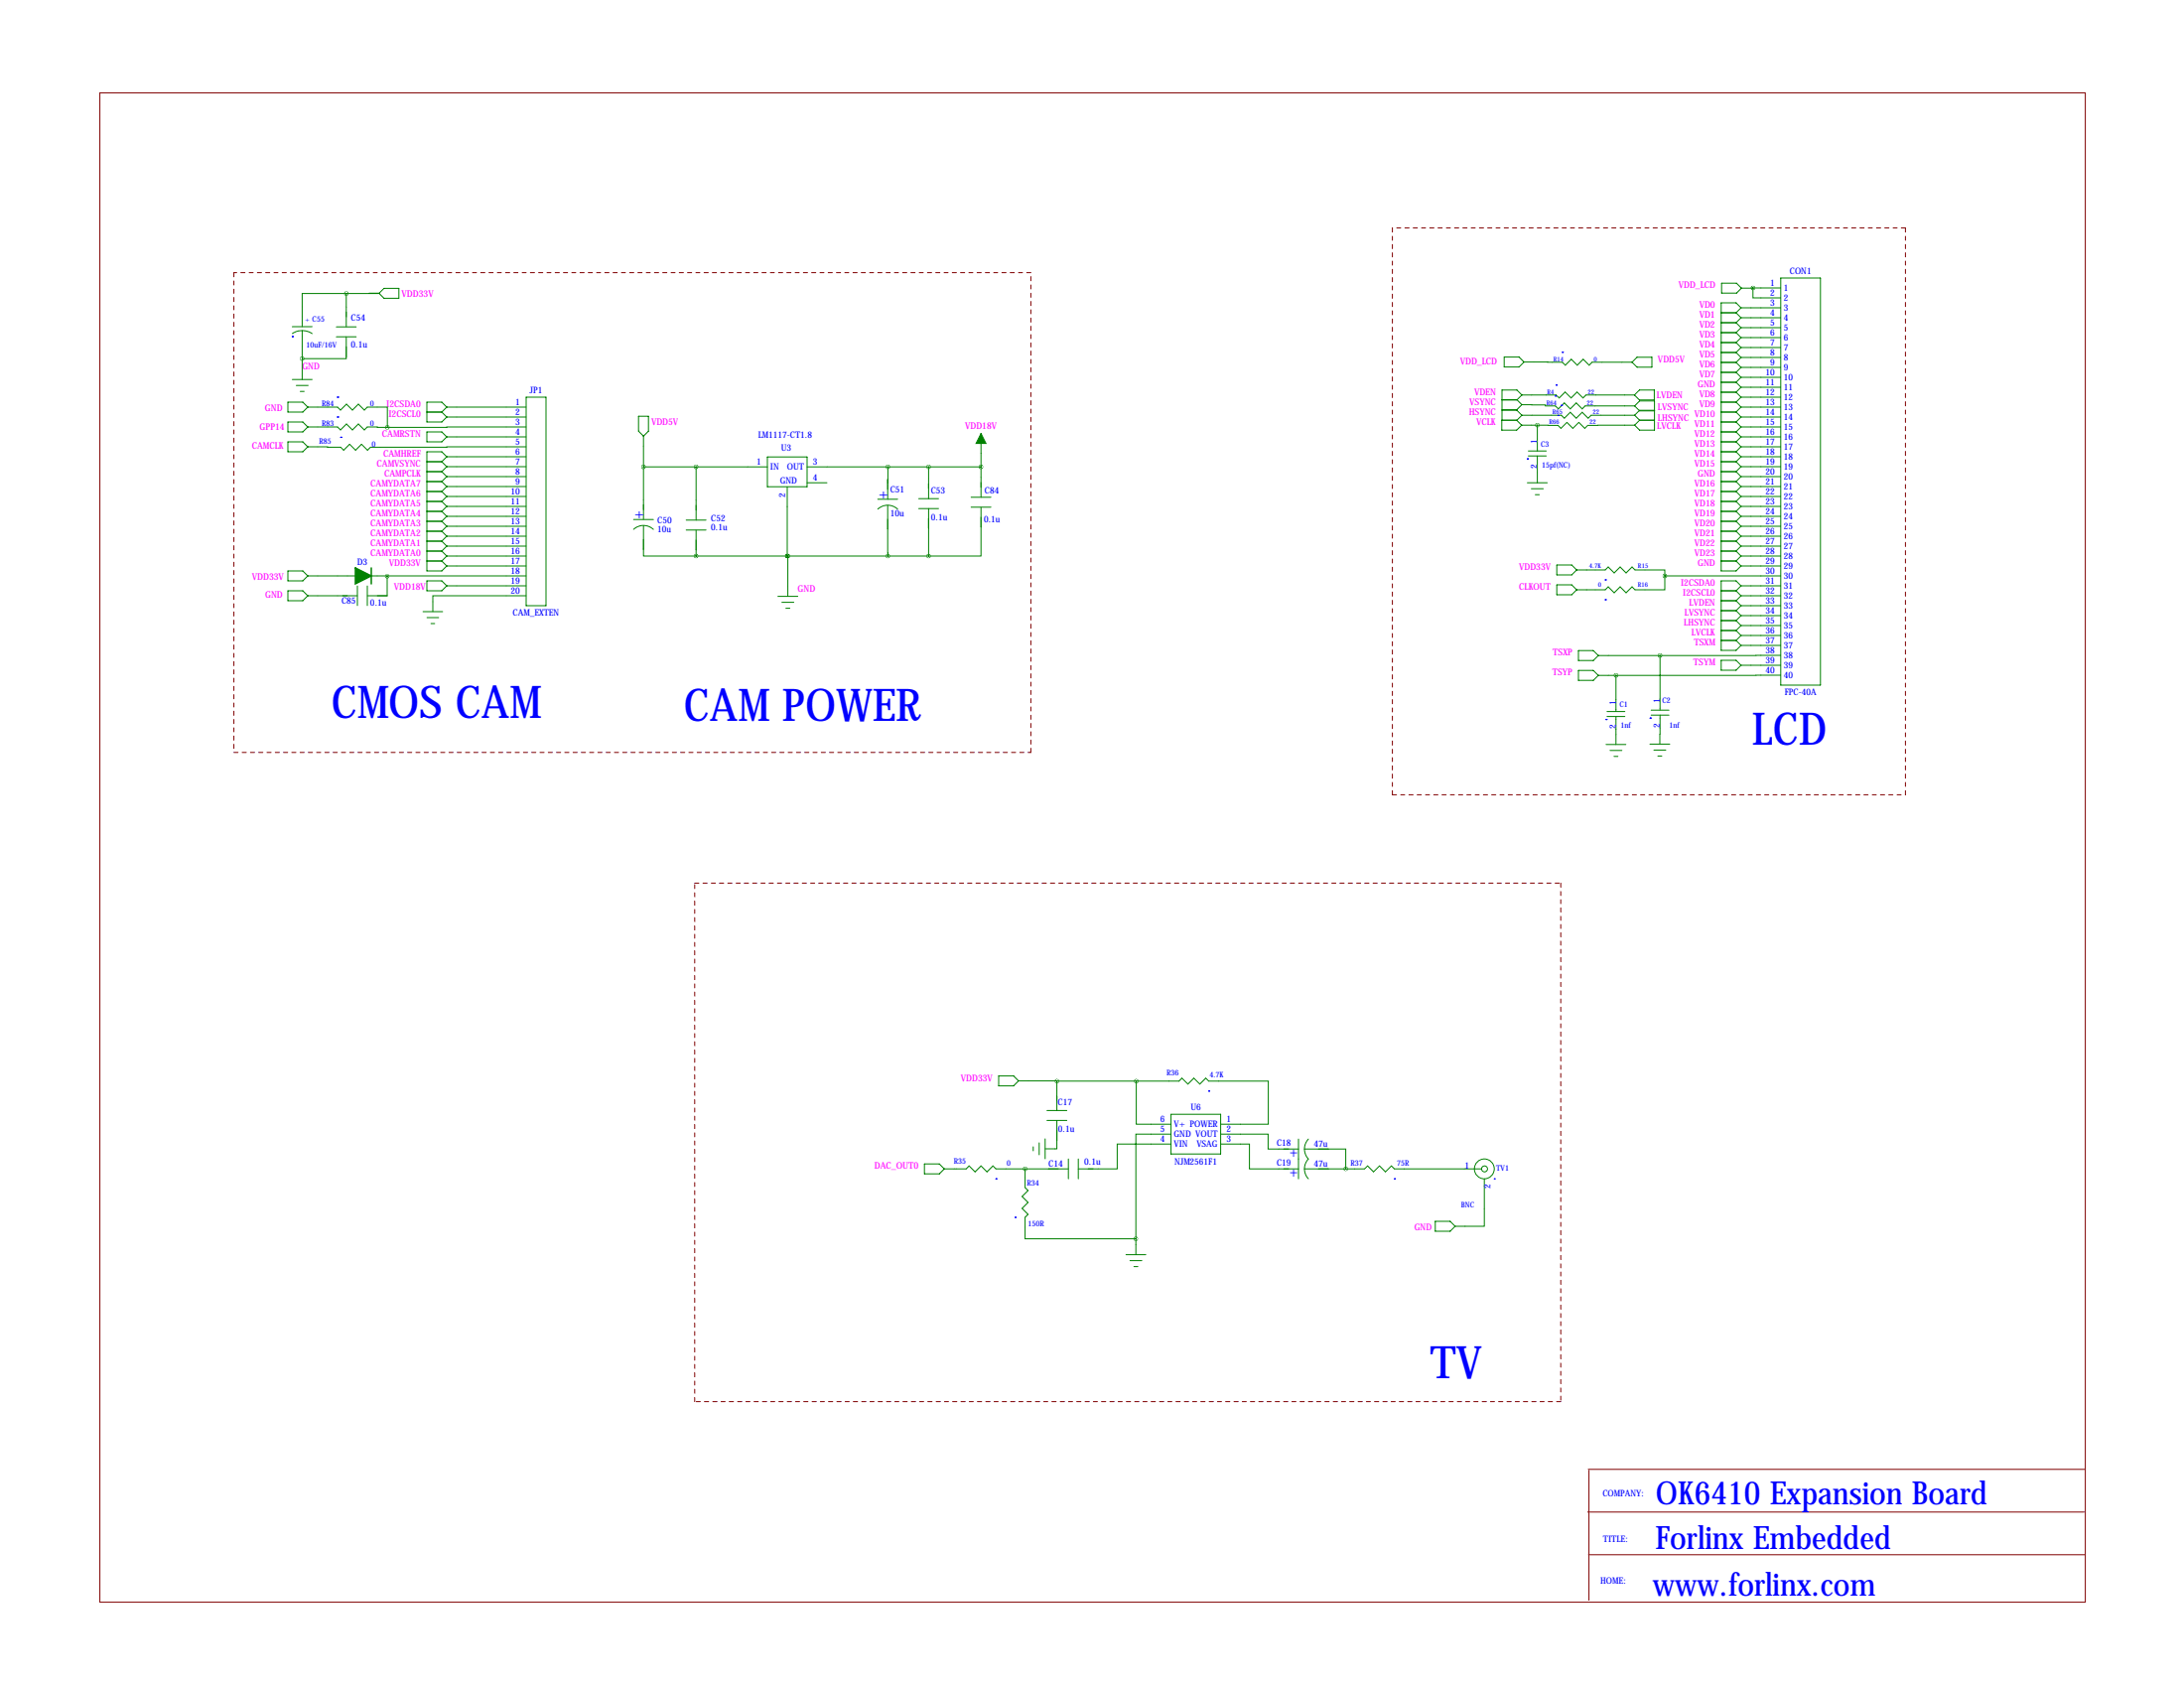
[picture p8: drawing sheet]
<svg xmlns="http://www.w3.org/2000/svg" width="559mm" height="432mm" viewBox="0 0 559 432" stroke-linecap="round" stroke-linejoin="round" font-family="sans-serif">
<path d="M356.3 58.3v145M487.5 58.3h-131.2M59.8 69.7v122.8M263.8 69.7h-204M59.8 192.5h204M263.8 192.5v-122.8M356.3 203.3h131.2M487.5 203.3v-145M177.7 225.9h221.6M399.3 225.9v132.6M177.7 358.5v-132.6M399.3 358.5h-221.6" fill="none" stroke="#800000" stroke-width=".25" stroke-dasharray="1.1 1.1"/>
<path d="M25.6 23.8h508v386.1h-508zM406.3 375.9h127M406.6 376.1v33.2M406.2 386.8h127M406.4 397.7h127" fill="none" stroke="#800000" stroke-width=".25"/>
<g fill="none" stroke="#008000" stroke-width=".25">
<path d="M88.6 75.1h-11.3v8.5M88.6 75.1v8.5M97 75l-8.4 .1M97 75l1.2-1.2h3.9v2.5h-3.9zM440.5 72.4h3.8l1.3 1.3-1.3 1.3h-3.8zM445.5 78.7h10.1M445.5 78.7l-1.3-1.2h-3.8v68.5h3.8l1.3-1.2M445.5 78.7l-1.3 1.3M448.5 73.7v2.5h7.1M448.5 73.7h-2.9M448.5 73.7h7.1M455.6 71.1h10.2v104.2h-10.2z"/>
<path d="M74.8 83.6h5.1M74.8 97.1h5.1M75.8 98.6h3M77.3 84.6l-1.6 .2-.9 .5M77.3 84.6v12.5M77.3 84.6l1.6 .2 1 .5M86.1 83.6h5M86.1 86.2h5M88.6 86.2v5.5h-11.3M384.9 91.3h3.8l1.2 1.3-1.2 1.3h-3.8zM389.9 92.6l9.8 .1 .8 .7 1.5-1.5 1.6 1.5 1.5-1.5 1.5 1.5 .8-.7h10.2M418.8 91.4h3.9v2.5h-3.9l-1.2-1.2z"/>
<path d="M440.4 80h3.8M440.4 82.6h3.8M440.4 85.1h3.8M440.4 87.6h3.8M440.4 90.2h3.8M440.4 92.7h3.8M440.4 95.2h3.8M440.4 97.8h3.8M444.2 80l1.3 1.3M444.2 82.6l1.3 1.2M444.2 85.1l1.3 1.3M444.2 87.6l1.3 1.3"/>
<path d="M444.2 90.2l1.3 1.2M444.2 92.7l1.3 1.3M444.2 95.2l1.3 1.3M444.2 97.8l1.3 1.3M445.5 81.3h10.1M445.5 83.8h10.1M445.5 86.4h10.1M445.5 88.9h10.1M445.5 91.4h10.1M445.5 94h10.1M445.5 96.5h10.1M445.5 99.1h10.1"/>
<path d="M445.5 81.3l-1.3 1.3M445.5 83.8l-1.3 1.3M445.5 86.4l-1.3 1.2M445.5 88.9l-1.3 1.3M445.5 91.4l-1.3 1.3M445.5 94l-1.3 1.2M445.5 96.5l-1.3 1.3M445.5 99.1l-1.3 1.2M73.7 102.9h3.8l1.2 1.2-1.2 1.3h-3.8zM73.7 107.9h3.8l1.2 1.3-1.2 1.3h-3.8zM73.7 113h3.8l1.2 1.3-1.2 1.3h-3.8zM76.8 100.1h1"/>
<path d="M78.7 114.3l8.5 .1 .7 .8 1.6-1.6 1.5 1.6 1.5-1.6 1.5 1.6 .8-.8 39.8-.1M78.7 109.2h7.7l.7 .8 1.5-1.5 1.6 1.5 1.5-1.5 1.5 1.5 .8-.8 5.1 .1M78.7 104.1h7.7l.7 .8 1.5-1.5 1.6 1.5 1.5-1.5 1.5 1.5 .8-.8h5.1v5.2M109.2 105.4h3.8M109.2 110.5h3.8l1.3 1.3-1.3 1.2h-3.8zM109.2 118.1h3.8M113 105.4l1.3 1.3M113 118.1l1.3 1.3M114.3 104.1h20.3M114.3 106.7h20.3M114.3 111.8h20.3M114.3 116.8h20.3"/>
<path d="M114.3 119.4h20.3M114.3 104.1l-1.3 1.3M114.3 104.1l-1.3-1.2h-3.8v5h3.8l1.3-1.2M114.3 116.8l-1.3-1.2h-3.8v30.4h3.8l1.3-1.2M114.3 116.8l-1.3 1.3M114.3 119.4l-1.3 1.2M134.6 109.2l-35.5 .1M134.6 101.6h5.1v53.3h-5.1zM163.4 106.5h2.5v3.8l-1.3 1.3-1.2-1.3zM164.6 111.6v21.3M164.6 119.4h31.7M178.1 119.4v13.6"/>
<path d="M196.3 116.9h10.2v7.6h-10.2zM206.5 119.4h44.5M227.2 119.4l-.1 8.3M237.6 119.4v8.2M251 110.9v16.3M384.3 102.3h3.8l1.3 1.2M388.1 107.5l1.2 1.3M389.3 108.8h4M389.4 103.5l6 .1v.2h2.6l.7 .8 1.6-1.5 1.5 1.5 1.5-1.5 1.5 1.5 .8-.8h12.6M389.4 101h8.8l.7 .8 1.6-1.5 1.5 1.5 1.5-1.5 1.5 1.5 .8-.8h12.4M389.4 106.2h10.1l.8 .8 1.5-1.5 1.5 1.5 1.5-1.5 1.5 1.5 .8-.8h11.1M389.4 106.2l-1.3 1.3h-3.8v2.5h3.8l1.2-1.2"/>
<path d="M389.4 101l-1.3-1.2h-3.8v5h3.8l1.3-1.3M389.4 106.2l-1.3-1.2h-3.8v2.5M389.4 101l-1.3 1.3h-3.8M391.1 116.6h4.5M391.1 115.4h4.5M393.3 108.8h5.3l.8 .8 1.5-1.5 1.5 1.5 1.6-1.5 1.5 1.5 .7-.8h12M393.3 108.8v6.6M393.3 116.6v6.9M418.2 101l1.3-1.2h3.8v2.5h-3.8zM418.2 103.8l1.3-1.2h3.8v7.4h-3.8l-1.3-1.2M418.2 106.2l1.3 1.3M418.2 103.8l1.3 1.3h3.8"/>
<path d="M419.5 107.5h3.8M419.5 107.5l-1.3 1.3M423.3 105h-3.8l-1.3 1.2M440.4 105.4h3.8M440.4 102.9h3.8M440.4 107.9h3.8M440.4 113h3.8M440.4 110.5h3.8M440.4 115.6h3.8M440.4 118.1h3.8M440.4 100.3h3.8M444.2 100.3l1.3 1.3"/>
<path d="M444.2 102.9l1.3 1.2M444.2 105.4l1.3 1.3M444.2 107.9l1.3 1.3M444.2 110.5l1.3 1.3M444.2 113l1.3 1.3M444.2 115.6l1.3 1.2M444.2 118.1l1.3 1.3M445.5 101.6h10.1M445.5 104.1h10.1M445.5 106.7h10.1M445.5 109.2h10.1M445.5 111.8h10.1"/>
<path d="M445.5 114.3h10.1M445.5 116.8h10.1M445.5 119.4h10.1M445.5 101.6l-1.3 1.3M445.5 104.1l-1.3 1.3M445.5 106.7l-1.3 1.2M445.5 109.2l-1.3 1.3M445.5 111.8l-1.3 1.2M445.5 114.3l-1.3 1.3M445.5 116.8l-1.3 1.3M445.5 119.4l-1.3 1.2M109.2 120.6h3.8"/>
<path d="M109.2 123.2h3.8M109.2 125.7h3.8M109.2 128.3h3.8M109.2 130.8h3.8M109.2 133.3h3.8M109.2 135.9h3.8M109.2 138.4h3.8M113 135.9l1.3 1.3M113 120.6l1.3 1.3M113 123.2l1.3 1.3M113 125.7l1.3 1.3M113 128.3l1.3 1.2"/>
<path d="M113 130.8l1.3 1.3M113 133.3l1.3 1.3M113 138.4l1.3 1.3M114.3 121.9h20.3M114.3 124.5h20.3M114.3 127h20.3M114.3 129.5h20.3M114.3 132.1h20.3M114.3 134.6h20.3M114.3 137.2h20.3M114.3 139.7h20.3M114.3 121.9l-1.3 1.3"/>
<path d="M114.3 124.5l-1.3 1.2M114.3 127l-1.3 1.3M114.3 129.5l-1.3 1.3M114.3 132.1l-1.3 1.2M114.3 134.6l-1.3 1.3M114.3 137.2l-1.3 1.2M114.3 139.7l-1.3 1.3M162.1 132.9h5.1M162.1 135.4a3.7 3.7 0 0 1 5.1 0M164.6 134.4v7.8h13.5M175.6 133h5M175.6 135.6h5"/>
<path d="M178.1 135.6v6.6M201.4 124.5v17.7M206.5 123.5h5.1M224.6 127.7h5.1M224.6 130.2a3.7 3.7 0 0 1 5.1 0M227.1 129.2l.1 13M235.1 127.6h5M235.1 130.1h5M237.6 130.1v12.1M248.5 127.2h5M248.5 129.7h5M251 129.7v12.5h-13.4"/>
<path d="M390.8 123.5h5.1M391.8 125h3.1M392.8 126.5h1.1M440.4 120.6h3.8M440.4 123.2h3.8M440.4 125.7h3.8M440.4 128.3h3.8M440.4 130.8h3.8M440.4 133.3h3.8M440.4 135.9h3.8M440.4 138.4h3.8M444.2 120.6l1.3 1.3"/>
<path d="M444.2 123.2l1.3 1.3M444.2 125.7l1.3 1.3M444.2 128.3l1.3 1.2M444.2 130.8l1.3 1.3M444.2 133.3l1.3 1.3M444.2 135.9l1.3 1.3M444.2 138.4l1.3 1.3M445.5 121.9h10.1M445.5 124.5h10.1M445.5 127h10.1M445.5 129.5h10.1M445.5 132.1h10.1"/>
<path d="M445.5 134.6h10.1M445.5 137.2h10.1M445.5 139.7h10.1M445.5 121.9l-1.3 1.3M445.5 124.5l-1.3 1.2M445.5 127l-1.3 1.3M445.5 129.5l-1.3 1.3M445.5 132.1l-1.3 1.2M445.5 134.6l-1.3 1.3M445.5 137.2l-1.3 1.2M445.5 139.7l-1.3 1.3M73.7 146h3.8l1.2 1.3-1.2 1.3h-3.8z"/>
<path d="M73.7 151.1h3.8l1.2 1.3-1.2 1.3h-3.8zM78.7 147.3h12.2M78.7 152.4h12.7M91.4 149.9v5M94 149.9v5M95 147.3h4.1v5.1h-5.1M108.2 156.5h5.1M109.2 148.6h3.8l1.3 1.3-1.3 1.2h-3.8zM109.2 141h3.8M109.2 143.5h3.8M109.2 158h3.1M110.2 159.5h1.1"/>
<path d="M113 141l1.3 1.2M113 143.5l1.3 1.3M114.3 142.2h20.3M114.3 144.8h20.3M114.3 149.9h20.3M114.3 142.2l-1.3 1.3M134.6 152.4h-23.9v4.1M134.6 147.3l-35.5 .1M178.1 142.2h59.5M199 152.6h5.1M200.1 154.1h3M201.1 155.6h1"/>
<path d="M201.6 142.2v10.4M398.3 144.5h3.8l1.3 1.3-1.3 1.3h-3.8zM398.3 149.6h3.8l1.3 1.3-1.3 1.2h-3.8zM403.4 145.8h7.3l.8-.8 1.5 1.6 1.5-1.6 1.6 1.6 1.5-1.6 .7 .8h7.7v1.5M426 147.3v3.6h-7.7l-.7-.8-1.5 1.5-1.6-1.5-1.5 1.5-1.5-1.5-.8 .8h-7.3M426 147.3h29.6M440.4 141h3.8M440.4 143.5h3.8M440.4 151.1h3.8M440.4 153.7h3.8M440.4 156.2h3.8M440.4 158.8h3.8"/>
<path d="M444.2 141l1.3 1.2M444.2 143.5l1.3 1.3M444.2 153.7l1.3 1.2M444.2 156.2l1.3 1.3M444.2 158.8l1.3 1.2M444.2 151.1l1.3 1.3M445.5 154.9h10.1M445.5 142.2h10.1M445.5 144.8h10.1M445.5 149.9h10.1M445.5 152.4h10.1M445.5 157.5h10.1"/>
<path d="M445.5 149.9l-1.3-1.3h-3.8v17.8h3.8l1.3-1.3M445.5 142.2l-1.3 1.3M445.5 154.9l-1.3 1.3M445.5 157.5l-1.3 1.3M445.5 149.9l-1.3 1.2M445.5 152.4l-1.3 1.3M403.9 166.4h3.8l1.2 1.3-1.2 1.3h-3.8zM403.9 171.5h3.8l1.2 1.3-1.2 1.2h-3.8zM408.9 167.7h15.8M408.9 172.8h4.6M413.5 172.8v9.2M424.7 167.7v14"/>
<path d="M440.4 168.9h3.8l1.3 1.3-1.3 1.2h-3.8zM440.4 163.8h3.8M440.4 161.3h3.8M444.2 161.3l1.3 1.3M444.2 163.8l1.3 1.3M445.5 160h10.1M445.5 162.6h10.1M445.5 165.1h10.1M445.5 170.2h10.1M445.5 162.6l-1.3 1.2M445.5 160l-1.3 1.3M455.6 167.6l-30.9 .1"/>
<path d="M455.6 172.7l-42.1 .1M410.9 190.4h5.1M411.2 183.3h4.5M411.2 182h4.5M411.9 192h3.1M413 193.5h1M413.5 183.3v7.1M422.1 190.3h5.1M422.5 182.9h4.5M422.5 181.7h4.5M423.2 191.9h3M424.2 193.4h1"/>
<path d="M424.7 182.9v7.4M255.5 275.2h3.8l1.3 1.3-1.3 1.3h-3.8zM260.6 276.5l9.8 .1M270.4 276.6h31.3l.7-.8 1.5 1.5 1.6-1.5 1.5 1.5 1.5-1.5 .8 .8h15.2v11h-12.2M270.4 276.6v7.5M290.7 276.6v11h8.9M236.5 297.7h3.8l1.3 1.3-1.3 1.3h-3.8zM241.6 299h5.6l.8-.8 1.5 1.6 1.5-1.6 1.5 1.6 1.6-1.6 .7 .8h18.6M262.3 299v4.8l.7 .7-1.5 1.6 1.5 1.5-1.5 1.5 1.5 1.5-.7 .8v5.5h28.3M264.4 293.4v1M265.9 292.4v3M267.4 291.3v5.1"/>
<path d="M267.9 284.1h5M267.9 286.6h5M270.4 286.6v7.3h-3M273.4 296.5v5M275.9 296.5v5M299.6 290.1h-9v26.8M299.6 292.7h-13.7v6.3h-10M299.6 285h12.7v10.2h-12.7zM312.3 290.1h12.2v3.8h7.7M312.3 292.7h7.4v6.3h12.5M332.2 291.4v10.1M333.8 293.9h10.5v5.1"/>
<path d="M333.8 299h15.3l.8-.8 1.5 1.6 1.6-1.6 1.5 1.6 1.5-1.6 .8 .8h22.2M334.8 291.4a3.7 3.7 0 0 0 0 5.1 3.7 3.7 0 0 0 0 5M290.6 316.9v4.1M367.2 312.4h3.8l1.3 1.3-1.3 1.3h-3.8zM379.8 301.5v12.2h-7.5M288.1 321h5.1M289.1 322.5h3.1M290.1 324h1"/>
<circle cx="379.8" cy="299" r="2.54"/>
<circle cx="379.8" cy="299" r=".76"/>
</g>
<path d="M90.9 145.3l4.1 2-4.1 2.1z" fill="#008000" stroke="#008000" stroke-width=".38"/>
<path d="M95 145.3v4.1" fill="none" stroke="#008000" stroke-width=".38"/>
<g fill="none" stroke="#00f" stroke-width=".25">
<path d="M74.8 86.1h.1M398.2 98.5h.1M399.7 90.1h.1M86.4 106.7h.1M86.4 101.6h.1M87.2 111.9h.1M390.8 117.4h.1M398 101.3h.1M398.6 106.3h.1M399.5 103.7h.1M410.7 148.3h.1M410.7 153.4h.1"/>
<path d="M410.9 184h.1M422.2 183.7h.1M309.3 279.1h.1M254.8 301.5h.1M259.7 311.4h.1M356.8 301.5h.1M382.3 301.5h.1"/>
</g>
<path d="M251 110.9l1.3 2.5h-2.6z" fill="#008000" stroke="#008000" stroke-width=".25"/>
<path d="M227.1 142.2a.05 .05 0 0 0 .1 0 .05 .05 0 0 0-.1 0zM201.5 142.2a.05 .05 0 0 0 .1 0 .05 .05 0 0 0-.1 0zM201.4 142.2a.05 .05 0 0 0 .1 0 .05 .05 0 0 0-.1 0zM164.6 119.4a.05 .05 0 0 0 .1 0 .05 .05 0 0 0-.1 0zM77.3 91.7a.05 .05 0 0 0 .1 0 .05 .05 0 0 0-.1 0zM227.1 119.4a.05 .05 0 0 0 .1 0 .05 .05 0 0 0-.1 0zM99 147.4a.05 .05 0 0 0 .1 0 .05 .05 0 0 0-.1 0zM425.9 147.3a.05 .05 0 0 0 .1 0 .05 .05 0 0 0-.1 0zM413.4 172.8a.05 .05 0 0 0 .1 0 .05 .05 0 0 0-.1 0zM424.7 167.7a.05 .05 0 0 0 .1 0 .05 .05 0 0 0-.1 0zM262.2 299a.05 .05 0 0 0 .1 0 .05 .05 0 0 0-.1 0zM290.6 316.9a.05 .05 0 0 0 .1 0 .05 .05 0 0 0-.1 0zM290.7 276.6a.05 .05 0 0 0 .1 0 .05 .05 0 0 0-.1 0zM344.3 299a.05 .05 0 0 0 .1 0 .05 .05 0 0 0-.1 0zM393.3 108.8a.05 .05 0 0 0 .1 0 .05 .05 0 0 0-.1 0z" fill="#008000" stroke="#008000" stroke-width="1"/>
<g font-size="11.5" fill="#00f">
<text x="84.8" y="183.5">CMOS CAM</text>
<text x="175" y="184.4">CAM POWER</text>
<text x="448.3" y="190.5">LCD</text>
<text x="366" y="352.5">TV</text>
</g>
<g font-size="8.2" fill="#00f">
<text x="423.6" y="384.8">OK6410 Expansion Board</text>
<text x="423.5" y="396.1">Forlinx Embedded</text>
<text x="422.9" y="408.1">www.forlinx.com</text>
</g>
<g font-size="3.6" fill="#00f">
<text x="224.8" y="127.5">+</text>
<text x="162.4" y="132.6">+</text>
<text x="332" y="296.2" transform="rotate(-90 332 296.2)">+</text>
<text x="332" y="301.3" transform="rotate(-90 332 301.3)">+</text>
</g>
<g font-size="2.4" fill="#f0f">
<text x="102.8" y="76">VDD33V</text>
<text x="429.5" y="73.7">VDD_LCD</text>
<text x="434.8" y="78.7">VD0</text>
<text x="434.8" y="81.3">VD1</text>
<text x="434.8" y="83.8">VD2</text>
<text x="434.8" y="86.4">VD3</text>
<text x="434.8" y="88.9">VD4</text>
<text x="77.3" y="94.5">GND</text>
<text x="373.6" y="93.3">VDD_LCD</text>
<text x="424.2" y="92.7">VDD5V</text>
<text x="434.8" y="91.4">VD5</text>
<text x="434.8" y="94">VD6</text>
<text x="377.2" y="101">VDEN</text>
<text x="423.9" y="101.9">LVDEN</text>
<text x="434.4" y="99.1">GND</text>
<text x="434.8" y="96.5">VD7</text>
<text x="434.8" y="101.6">VD8</text>
<text x="67.8" y="105.1">GND</text>
<text x="98.9" y="104.1">I2CSDA0</text>
<text x="99.4" y="106.7">I2CSCL0</text>
<text x="375.9" y="106.2">HSYNC</text>
<text x="376" y="103.5">VSYNC</text>
<text x="424.2" y="107.7">LHSYNC</text>
<text x="424.2" y="104.9">LVSYNC</text>
<text x="433.6" y="106.7">VD10</text>
<text x="434.8" y="104.1">VD9</text>
<text x="66.5" y="110">GPP14</text>
<text x="97.8" y="111.8">CAMRSTN</text>
<text x="166.6" y="108.6">VDD5V</text>
<text x="246.9" y="109.6">VDD18V</text>
<text x="377.7" y="108.8">VCLK</text>
<text x="424" y="109.8">LVCLK</text>
<text x="433.6" y="109.2">VD11</text>
<text x="433.6" y="111.8">VD12</text>
<text x="64.4" y="114.9">CAMCLK</text>
<text x="96.4" y="119.4">CAMVSYNC</text>
<text x="98.1" y="116.8">CAMHREF</text>
<text x="433.6" y="114.3">VD13</text>
<text x="433.6" y="116.8">VD14</text>
<text x="433.6" y="119.4">VD15</text>
<text x="94.8" y="124.5">CAMYDATA7</text>
<text x="98.3" y="121.9">CAMPCLK</text>
<text x="433.6" y="124.5">VD16</text>
<text x="434.4" y="121.9">GND</text>
<text x="94.8" y="127">CAMYDATA6</text>
<text x="94.8" y="129.5">CAMYDATA5</text>
<text x="433.6" y="127">VD17</text>
<text x="433.6" y="129.5">VD18</text>
<text x="94.8" y="132.1">CAMYDATA4</text>
<text x="94.8" y="134.6">CAMYDATA3</text>
<text x="94.8" y="137.2">CAMYDATA2</text>
<text x="433.6" y="132.1">VD19</text>
<text x="433.6" y="134.6">VD20</text>
<text x="433.6" y="137.2">VD21</text>
<text x="94.8" y="139.7">CAMYDATA1</text>
<text x="94.8" y="142.2">CAMYDATA0</text>
<text x="433.6" y="139.7">VD22</text>
<text x="433.6" y="142.2">VD23</text>
<text x="64.5" y="148.3">VDD33V</text>
<text x="99.5" y="144.8">VDD33V</text>
<text x="388.6" y="145.8">VDD33V</text>
<text x="430" y="149.9">I2CSDA0</text>
<text x="434.4" y="144.8">GND</text>
<text x="67.9" y="152.9">GND</text>
<text x="100.8" y="150.9">VDD18V</text>
<text x="204.1" y="151.3">GND</text>
<text x="388.6" y="150.9">CLKOUT</text>
<text x="430.6" y="152.4">I2CSCL0</text>
<text x="432.2" y="154.9">LVDEN</text>
<text x="430.8" y="160">LHSYNC</text>
<text x="431" y="157.5">LVSYNC</text>
<text x="397.3" y="167.7">TSXP</text>
<text x="432.7" y="162.6">LVCLK</text>
<text x="433.4" y="165.1">TSXM</text>
<text x="397.2" y="172.8">TSYP</text>
<text x="433.3" y="170.2">TSYM</text>
<text x="245.8" y="276.5">VDD33V</text>
<text x="223.7" y="299">DAC_OUT0</text>
<text x="361.9" y="314.8">GND</text>
</g>
<g font-size="2.3" fill="#00f">
<text x="457.9" y="70.1">CON1</text>
<text x="452.9" y="73.2">1</text>
<text x="452.9" y="75.7">2</text>
<text x="456.4" y="74.5">1</text>
<text x="456.4" y="77">2</text>
<text x="89.8" y="82.1">C54</text>
<text x="452.9" y="78.2">3</text>
<text x="452.9" y="80.8">4</text>
<text x="452.9" y="83.3">5</text>
<text x="456.4" y="79.5">3</text>
<text x="456.4" y="82.1">4</text>
<text x="89.8" y="88.8">0.1u</text>
<text x="452.9" y="85.9">6</text>
<text x="452.9" y="88.4">7</text>
<text x="456.4" y="84.6">5</text>
<text x="456.4" y="87.2">6</text>
<text x="456.4" y="89.7">7</text>
<text x="452.9" y="90.9">8</text>
<text x="452.9" y="93.5">9</text>
<text x="456.4" y="92.2">8</text>
<text x="456.4" y="94.8">9</text>
<text x="135.5" y="100.6">JP1</text>
<text x="451.7" y="96">10</text>
<text x="451.7" y="98.6">11</text>
<text x="451.7" y="101.1">12</text>
<text x="456.4" y="97.3">10</text>
<text x="456.4" y="99.9">11</text>
<text x="131.9" y="103.6">1</text>
<text x="131.9" y="106.2">2</text>
<text x="451.7" y="103.6">13</text>
<text x="451.7" y="106.2">14</text>
<text x="456.4" y="102.4">12</text>
<text x="456.4" y="104.9">13</text>
<text x="456.4" y="107.5">14</text>
<text x="131.9" y="108.7">3</text>
<text x="131.9" y="111.3">4</text>
<text x="131.9" y="113.8">5</text>
<text x="194" y="112">LM1117-CT1.8</text>
<text x="393.3" y="113.6" transform="rotate(-90 393.3 113.6)">1</text>
<text x="451.7" y="108.7">15</text>
<text x="451.7" y="111.3">16</text>
<text x="451.7" y="113.8">17</text>
<text x="456.4" y="110">15</text>
<text x="456.4" y="112.6">16</text>
<text x="131.9" y="116.3">6</text>
<text x="131.9" y="118.9">7</text>
<text x="193.6" y="118.9">1</text>
<text x="199.9" y="115.4">U3</text>
<text x="208" y="118.9">3</text>
<text x="393.3" y="119.9" transform="rotate(-90 393.3 119.9)">2</text>
<text x="451.7" y="116.3">18</text>
<text x="451.7" y="118.9">19</text>
<text x="456.4" y="115.1">17</text>
<text x="456.4" y="117.6">18</text>
<text x="131.9" y="121.4">8</text>
<text x="131.9" y="124">9</text>
<text x="197.1" y="120.2">IN</text>
<text x="199.6" y="123.8">GND</text>
<text x="201.4" y="120.2">OUT</text>
<text x="208" y="123">4</text>
<text x="227.8" y="125.9">C51</text>
<text x="451.7" y="121.4">20</text>
<text x="451.7" y="124">21</text>
<text x="456.4" y="120.2">19</text>
<text x="456.4" y="122.7">20</text>
<text x="456.4" y="125.3">21</text>
<text x="130.7" y="126.5">10</text>
<text x="130.7" y="129">11</text>
<text x="130.7" y="131.6">12</text>
<text x="200.9" y="127.2" transform="rotate(-90 200.9 127.2)">2</text>
<text x="238.2" y="126.1">C53</text>
<text x="252" y="126.1">C84</text>
<text x="451.7" y="126.5">22</text>
<text x="451.7" y="129">23</text>
<text x="451.7" y="131.6">24</text>
<text x="456.4" y="127.8">22</text>
<text x="456.4" y="130.3">23</text>
<text x="130.7" y="134.1">13</text>
<text x="130.7" y="136.7">14</text>
<text x="168.2" y="133.9">C50</text>
<text x="168.2" y="136">10u</text>
<text x="181.9" y="133.3">C52</text>
<text x="181.9" y="135.7">0.1u</text>
<text x="227.8" y="132.1">10u</text>
<text x="238.2" y="133.1">0.1u</text>
<text x="251.7" y="133.6">0.1u</text>
<text x="451.7" y="134.1">25</text>
<text x="451.7" y="136.7">26</text>
<text x="456.4" y="132.9">24</text>
<text x="456.4" y="135.4">25</text>
<text x="456.4" y="138">26</text>
<text x="130.7" y="139.2">15</text>
<text x="130.7" y="141.7">16</text>
<text x="451.7" y="139.2">27</text>
<text x="451.7" y="141.7">28</text>
<text x="456.4" y="140.5">27</text>
<text x="456.4" y="143">28</text>
<text x="91.4" y="144.6">D3</text>
<text x="130.7" y="144.3">17</text>
<text x="130.7" y="146.8">18</text>
<text x="130.7" y="149.4">19</text>
<text x="451.7" y="144.3">29</text>
<text x="451.7" y="146.8">30</text>
<text x="451.7" y="149.4">31</text>
<text x="456.4" y="145.6">29</text>
<text x="456.4" y="148.1">30</text>
<text x="87.4" y="154.5">C85</text>
<text x="94.7" y="154.9">0.1u</text>
<text x="130.7" y="151.9">20</text>
<text x="451.7" y="151.9">32</text>
<text x="451.7" y="154.4">33</text>
<text x="456.4" y="150.7">31</text>
<text x="456.4" y="153.2">32</text>
<text x="456.4" y="155.7">33</text>
<text x="131.2" y="157.6">CAM_EXTEN</text>
<text x="451.7" y="157">34</text>
<text x="451.7" y="159.5">35</text>
<text x="456.4" y="158.3">34</text>
<text x="456.4" y="160.8">35</text>
<text x="451.7" y="162.1">36</text>
<text x="451.7" y="164.6">37</text>
<text x="451.7" y="167.1">38</text>
<text x="456.4" y="163.4">36</text>
<text x="456.4" y="165.9">37</text>
<text x="451.7" y="169.7">39</text>
<text x="451.7" y="172.2">40</text>
<text x="456.4" y="168.4">38</text>
<text x="456.4" y="171">39</text>
<text x="456.4" y="173.5">40</text>
<text x="424.7" y="179.9" transform="rotate(-90 424.7 179.9)">1</text>
<text x="456.6" y="177.9">FPC-40A</text>
<text x="413.5" y="180.2" transform="rotate(-90 413.5 180.2)">1</text>
<text x="413.5" y="186.5" transform="rotate(-90 413.5 186.5)">2</text>
<text x="424.7" y="186.1" transform="rotate(-90 424.7 186.1)">2</text>
<text x="270.6" y="282.8">C17</text>
<text x="296.9" y="287.1">6</text>
<text x="304.7" y="284">U6</text>
<text x="313.8" y="287.1">1</text>
<text x="270.7" y="289.4">0.1u</text>
<text x="296.9" y="289.6">5</text>
<text x="296.9" y="292.2">4</text>
<text x="300.4" y="288.4">V+ POWER</text>
<text x="300.4" y="290.9">GND VOUT</text>
<text x="300.4" y="293.5">VIN</text>
<text x="306.2" y="293.5">VSAG</text>
<text x="313.8" y="289.6">2</text>
<text x="313.8" y="292.2">3</text>
<text x="326.7" y="293.2">C18</text>
<text x="336.2" y="293.4">47u</text>
<text x="268.3" y="298.4">C14</text>
<text x="277.4" y="298">0.1u</text>
<text x="300.5" y="297.8">NJM2561F1</text>
<text x="326.7" y="298.3">C19</text>
<text x="336.2" y="298.4">47u</text>
<text x="374.8" y="299">1</text>
<text x="381.4" y="304" transform="rotate(-90 381.4 304)">2</text>
<text x="410.1" y="382.7">COMPANY:</text>
<text x="410.2" y="394.6">TITLE:</text>
<text x="409.5" y="405.2">HOME:</text>
</g>
<g font-size="2" fill="#00f">
<text x="79.9" y="82.4">C55</text>
<text x="78.4" y="89">10uF/16V</text>
<text x="82.3" y="103.8">R84</text>
<text x="94.7" y="103.9">0</text>
<text x="81.6" y="113.6">R85</text>
<text x="82.3" y="108.9">R83</text>
<text x="94.7" y="109">0</text>
<text x="95.1" y="114.2">0</text>
<text x="394.3" y="114.2">C3</text>
<text x="394.5" y="119.6">15pf(NC)</text>
<text x="425.3" y="179.9">C2</text>
<text x="414.4" y="180.9">C1</text>
<text x="414.6" y="186.2">1nf</text>
<text x="427.1" y="186.2">1nf</text>
<text x="298.5" y="275.1">R36</text>
<text x="309.5" y="275.6">4.7K</text>
<text x="244" y="297.6">R35</text>
<text x="257.6" y="298.1">0</text>
<text x="345.5" y="298.1">R37</text>
<text x="357.4" y="298.1">75R</text>
<text x="382.8" y="299.6">TV1</text>
<text x="262.7" y="303.2">R34</text>
<text x="373.9" y="308.9">BNC</text>
<text x="263" y="313.6">150R</text>
</g>
<g font-size="1.6" fill="#00f">
<text x="78.1" y="82.2">+</text>
<text x="397.5" y="92.4">R14</text>
<text x="407.8" y="92.4">0</text>
<text x="395.9" y="100.7">R4</text>
<text x="406.2" y="100.7">22</text>
<text x="395.7" y="103.5">R64</text>
<text x="397.2" y="105.9">R65</text>
<text x="406" y="103.5">22</text>
<text x="407.6" y="105.9">22</text>
<text x="396.3" y="108.5">R66</text>
<text x="406.7" y="108.5">22</text>
<text x="406.7" y="145.4">4.7K</text>
<text x="419.1" y="145.4">R15</text>
<text x="408.9" y="150.2">0</text>
<text x="419.1" y="150.2">R16</text>
</g>
</svg>
